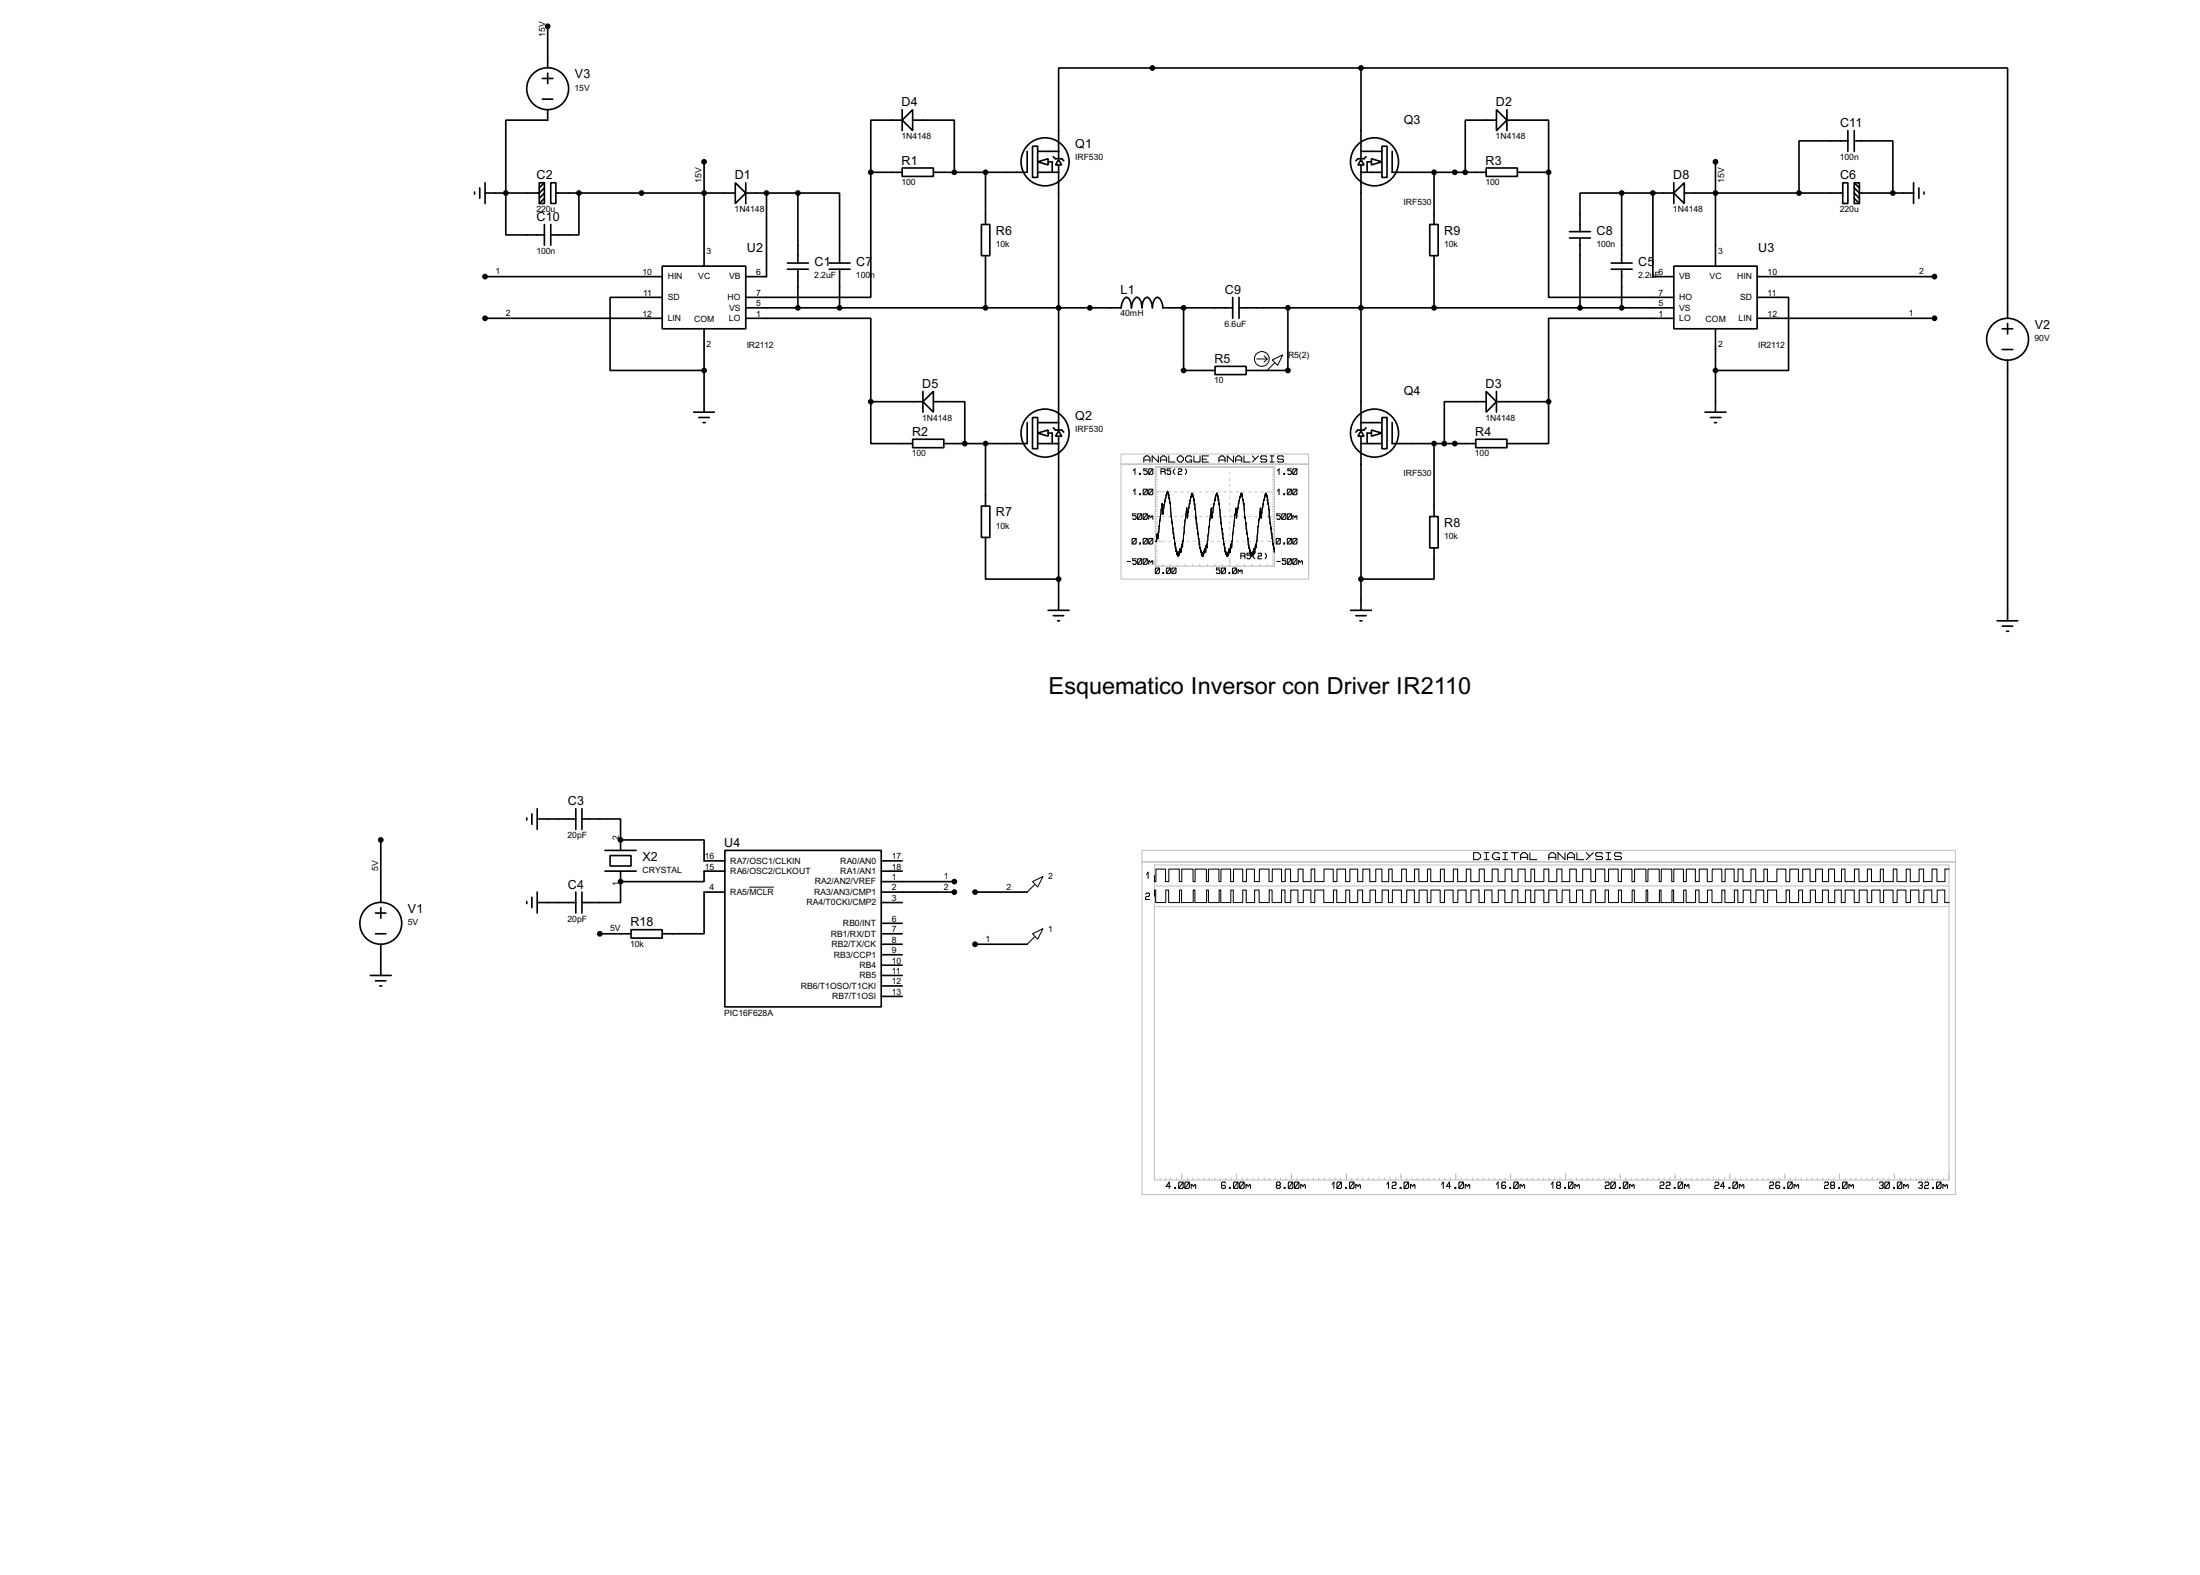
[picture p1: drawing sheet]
<svg xmlns="http://www.w3.org/2000/svg" width="536mm" height="383mm" viewBox="0 0 536 383" stroke-linecap="round" stroke-linejoin="round" font-family="sans-serif">
<g fill="none" stroke="#000" stroke-width=".4">
<path d="M132.1 19.1h2.6M133.4 6.4v10.2M133.4 17.8v2.6M331.5 16.6h157.5v60.9M331.5 16.6h-73.6v17.7M331.5 16.6v17.7M132.1 24.2h2.6M133.4 26.7v2.6h-10.2v27.9h9.4M171.5 39.4v25.4M219.8 29.3h-7.7v12.7M219.8 26.7v5.1M222.3 26.7v5.1l-2.5-2.5z"/>
<path d="M222.3 29.3h10.2v12.7M250.2 36.9v5.1h-22.8M251.5 35.6h1.3v7.6h-1.3zM252.8 39.4l2.5-.7v1.5zM252.8 36.9h5.1M255.3 39.4h1v2.6M256.6 38.2l.5 .5h1.5l.5 .5M257.9 38.9l.7 1.3h-1.5zM257.9 34.6v4.1M331.5 38.9l.8 1.3h-1.5zM331.5 34.6v4.1M331.5 36.9h5.1"/>
<path d="M332.8 38.2l-.5 .5h-1.5l-.5 .5M334.1 38.7l2.5 .7-2.5 .8zM334.1 39.4h-1.1v2.6M336.6 35.6h1.3v7.6h-1.3zM339.1 36.9v5.1h22.9M364.5 26.7l2.6 2.6-2.6 2.5zM364.5 29.3h-7.6v12.7M367.1 29.3h10.1v12.7M367.1 26.7v5.1M417.9 39.4v25.4M450.1 34.3h-11.9v12.7M450.1 31.8v5.1"/>
<path d="M451.7 34.3h9.4v12.7M451.7 31.8v5.1M115.6 46.8v.5M116.9 45.8v2.5M118.2 44.5v5.1M131.4 44.5h1.2v5.1h-1.2zM132.6 45.8l-1.2 1.2h-13.2M132.6 48.3l-1.2 1.3M132.6 47l-1.2 1.3M132.6 44.5l-1.2 1.3M132.6 54.7v5M134.2 44.5h1.2v5.1h-1.2z"/>
<path d="M134.2 54.7v5M135.4 47h43.7M141 47v10.2h-6.8M179.1 44.5l2.6 2.5-2.6 2.6zM181.7 47h12.7M181.7 44.5v5.1M186.7 47v20.4h-5M194.4 47h10.1v17.1M194.4 47v17.1M212.1 42v30.4h-30.4M212.1 42h7.7M219.8 40.9h7.6v2.1h-7.6z"/>
<path d="M239.1 54.7h2v7.6h-2zM240.1 42v12.7M252.8 42h5.1M257.9 40.2v60.2M331.5 42h5.1M331.5 40.2v60.2M348.3 54.7h2v7.6h-2zM349.3 42v12.7M362 40.9h7.6v2.1h-7.6zM369.6 42h7.6M377.2 42v30.4h30.5M382.3 58h5.1"/>
<path d="M382.3 56.4h5.1M384.9 58v17M395 47h-10.1v9.4M395 47h12.7M395 47v17.1M402.6 47v20.4h5.1M407.7 47l2.6-2.5v5.1zM407.7 44.5v5.1M410.3 47h38.6M448.9 44.5h1.2v5.1h-1.2zM451.7 44.5h1.2v5.1h-1.2zM451.7 45.8l1.2 1.2h13.2"/>
<path d="M451.7 48.3l1.2 1.3M451.7 47l1.2 1.3M451.7 44.5l1.2 1.3M466.1 44.5v5.1M467.4 45.8v2.5M468.7 46.8v.5M118.2 67.4h43.1M118.2 77.5h43.1M161.3 64.8h20.4v15.3h-20.4zM161.3 72.4h-12.7v17.8h22.9M181.7 77.5h30.4v20.3M181.7 75h91.4l.2-1.3a1.82 1.82 0 0 1 1.1-1.3 2.35 2.35 0 0 1 1.2 2.6l.2-1.3a1.88 1.88 0 0 1 1.1-1.3 2.35 2.35 0 0 1 1.3 2.6v-.7a2.04 2.04 0 0 1 1.3-1.9 2.75 2.75 0 0 1 1.2 2.6v-.7a2.08 2.08 0 0 1 1.3-1.9 2.67 2.67 0 0 1 1.3 2.6h17"/>
<path d="M191.8 65.6h5.1M191.8 64.1h5.1M194.4 65.6v9.4M202 65.6h5.1M202 64.1h5.1M204.5 65.6v9.4M240.1 62.3v12.7M288.3 75v15.2h7.7M300.3 72.4v5.1M301.8 75h105.9M301.8 72.4v5.1M313.7 75v15.2h-10.1"/>
<path d="M349.3 62.3v12.7M392.5 65.6h5.1M392.5 64.1h5.1M395 65.6v9.4M407.7 64.8h20.3v15.3h-20.3zM407.7 77.5h-30.5v20.3M428 72.4h7.7v17.8h-17.8M428 67.4h43.2M428 77.5h43.2M489 78.8v2.5M171.5 80.1v20.3M212.1 97.8v10.2h10.2"/>
<path d="M212.1 97.8h12.7M224.8 97.8l2.6-2.5v5.1zM224.8 95.3v5.1M227.4 97.8h7.6v10.2M296 89.2h7.6v2h-7.6zM362 95.3l2.5 2.5-2.5 2.6zM362 97.8h-10.2v10.2M364.5 97.8h12.7M364.5 95.3v5.1M377.2 97.8v10.2h-10.1M417.9 80.1v20.3M487.7 80.1h2.6"/>
<path d="M487.7 85.1h2.6M489 87.7v63.5M169 100.4h5M170.2 101.7h2.6M171.3 102.9h.5M222.3 107h7.6v2h-7.6zM240.1 108v15.2M250.2 102.9v5.1h-20.3M251.5 101.7h1.3v7.6h-1.3zM252.8 105.5l2.5-.8v1.5zM252.8 108h5.1M252.8 102.9h5.1"/>
<path d="M255.3 105.5h1v2.5M256.6 104.2l.5 .5h1.5l.5 .5M257.9 105l.7 1.2h-1.5zM257.9 100.6v4.1M257.9 106.2v42.4M331.5 105l.8 1.2h-1.5zM331.5 108h5.1M331.5 100.6v4.1M331.5 106.2v42.4M331.5 102.9h5.1M332.8 104.2l-.5 .5h-1.5l-.5 .5M334.1 104.7l2.5 .8-2.5 .7z"/>
<path d="M334.1 105.5h-1.1v2.5M336.6 101.7h1.3v7.6h-1.3zM339.1 102.9v5.1h20.4M349.3 108v17.8M359.5 107h7.6v2h-7.6zM415.3 100.4h5.1M416.6 101.7h2.6M417.6 102.9h.5M239.1 123.2h2v7.7h-2zM240.1 130.9v10.1h17.8M348.3 125.8h2v7.6h-2zM349.3 133.4v7.6h-17.8"/>
<path d="M255.3 148.6h5.1M256.6 149.9h2.5M257.6 151.2h.5M329 148.6h5.1M330.3 149.9h2.5M331.3 151.2h.5M486.5 151.2h5M487.7 152.5h2.6M488.8 153.7h.5M128.3 199.2v.5M129.6 198.2v2.5M130.9 199.4h9.4"/>
<path d="M130.9 196.9v5.1M140.3 196.9v5.1M141.8 199.4h9.4v5.1M141.8 196.9v5.1M92.8 204.5v15.3M128.3 219.5v.5M129.6 218.5v2.5M130.9 219.8h9.4M130.9 217.2v5.1M140.3 217.2v5.1M141.8 217.2v5.1M147.4 212.1h7.6"/>
<path d="M147.4 207.1h7.6M148.6 208.3h5.1v2.6h-5.1zM151.2 204.5h20.3v5.1h5.1M151.2 214.7v5.1h-9.4M151.2 204.5v2.6M151.2 212.1v2.6M176.6 207.1h38.1v38.1h-38.1zM176.6 217.2h-5.1v10.2h-10.2M176.6 212.1h-5.1v2.6h-20.3M214.7 219.8h5.1M214.7 214.7h17.8M214.7 217.2h17.8"/>
<path d="M214.7 209.6h5.1M214.7 212.1h5.1M237.5 217.2h12.7M90.2 237.5h5.1M91.5 227.4h2.5M91.5 222.3h2.5M91.5 238.8h2.5M92.8 221v2.6M92.8 229.9v7.6M146.1 227.4h7.6M153.7 226.4h7.6v2h-7.6zM214.7 229.9h5.1"/>
<path d="M214.7 227.4h5.1M214.7 237.5h5.1M214.7 224.8h5.1M214.7 232.5h5.1M214.7 235h5.1M237.5 229.9h12.7M92.5 240.1h.5M214.7 240.1h5.1M214.7 242.6h5.1"/>
<circle cx="133.4" cy="21.6" r="5.1"/>
<circle cx="254.5" cy="39.4" r="5.9"/>
<circle cx="334.8" cy="39.4" r="5.9"/>
<circle cx="489" cy="82.6" r="5.1"/>
<circle cx="254.5" cy="105.5" r="5.9"/>
<circle cx="334.8" cy="105.5" r="5.9"/>
<circle cx="92.7" cy="224.8" r="5.1"/>
</g>
<g fill="#000">
<circle cx="151.2" cy="204.5" r=".2"/>
<circle cx="151.2" cy="214.7" r=".2"/>
</g>
<g fill="none" stroke="#000" stroke-width=".24">
<path d="M306.1 87.4h2.6M307.9 86.7l.8 .7M308.7 87.4l-.8 .8M309.9 87.7l2.6-1.3-1.3 2.6zM310.4 88.4l-1.7 1.8M182.5 216h6M251.5 214.7l2.6-1.3-1.3 2.6zM252 215.4l-1.8 1.8M251.5 227.4l2.6-1.3-1.3 2.6zM252 228.1l-1.8 1.8"/>
<circle cx="307.3" cy="87.4" r="1.8"/>
</g>
<g fill="#000" stroke="#000" stroke-width=".4">
<circle cx="133.4" cy="6.4" r=".5"/>
<circle cx="280.7" cy="16.6" r=".5"/>
<circle cx="331.5" cy="16.6" r=".5"/>
<circle cx="171.5" cy="39.4" r=".5"/>
<circle cx="417.8" cy="39.4" r=".5"/>
<circle cx="123.2" cy="47" r=".5"/>
<circle cx="141" cy="47" r=".5"/>
<circle cx="156.2" cy="47" r=".5"/>
<circle cx="171.5" cy="47" r=".5"/>
<circle cx="186.7" cy="47" r=".5"/>
<circle cx="194.3" cy="47" r=".5"/>
<circle cx="212.1" cy="42" r=".5"/>
<circle cx="232.4" cy="42" r=".5"/>
<circle cx="240" cy="42" r=".5"/>
<circle cx="349.3" cy="42" r=".5"/>
<circle cx="354.3" cy="42" r=".5"/>
<circle cx="356.9" cy="42" r=".5"/>
<circle cx="377.2" cy="42" r=".5"/>
<circle cx="395" cy="47" r=".5"/>
<circle cx="402.6" cy="47" r=".5"/>
<circle cx="417.8" cy="47" r=".5"/>
<circle cx="438.2" cy="47" r=".5"/>
<circle cx="461" cy="47" r=".5"/>
<circle cx="118.1" cy="77.5" r=".5"/>
<circle cx="118.1" cy="67.4" r=".5"/>
<circle cx="194.3" cy="75" r=".5"/>
<circle cx="204.5" cy="75" r=".5"/>
<circle cx="240" cy="75" r=".5"/>
<circle cx="257.8" cy="75" r=".5"/>
<circle cx="265.4" cy="75" r=".5"/>
<circle cx="288.3" cy="75" r=".5"/>
<circle cx="313.7" cy="75" r=".5"/>
<circle cx="331.5" cy="75" r=".5"/>
<circle cx="349.3" cy="75" r=".5"/>
<circle cx="384.8" cy="75" r=".5"/>
<circle cx="395" cy="75" r=".5"/>
<circle cx="471.2" cy="67.4" r=".5"/>
<circle cx="471.2" cy="77.5" r=".5"/>
<circle cx="171.5" cy="90.2" r=".5"/>
<circle cx="212.1" cy="97.8" r=".5"/>
<circle cx="288.3" cy="90.2" r=".5"/>
<circle cx="313.7" cy="90.2" r=".5"/>
<circle cx="377.2" cy="97.8" r=".5"/>
<circle cx="417.8" cy="90.2" r=".5"/>
<circle cx="235" cy="108" r=".5"/>
<circle cx="240" cy="108" r=".5"/>
<circle cx="349.3" cy="108" r=".5"/>
<circle cx="351.8" cy="108" r=".5"/>
<circle cx="354.3" cy="108" r=".5"/>
<circle cx="257.8" cy="141" r=".5"/>
<circle cx="331.5" cy="141" r=".5"/>
<circle cx="92.7" cy="204.5" r=".5"/>
<circle cx="151.1" cy="204.5" r=".5"/>
<circle cx="151.1" cy="214.7" r=".5"/>
<circle cx="232.4" cy="217.2" r=".5"/>
<circle cx="232.4" cy="214.7" r=".5"/>
<circle cx="237.5" cy="217.2" r=".5"/>
<circle cx="146.1" cy="227.4" r=".5"/>
<circle cx="237.5" cy="229.9" r=".5"/>
</g>
<g fill="none" stroke="#c0c0c0" stroke-width=".25">
<path d="M273.1 110.6h45.7v30.4h-45.7zM273.1 113h45.7M281.4 113.7h29v24.2h-29zM281.4 119.8h1.4M281.4 119.2h.5M281.4 118.6h.5M281.4 117.9h.5M281.4 117.3h.5M281.4 116.8h.5M281.4 116.1h.5M281.4 115.5h.5M281.4 114.9h.5"/>
<path d="M281.4 114.3h.5M309.1 119.8h1.3M310 119.2h.4M310 118.6h.4M310 117.9h.4M310 117.3h.4M310 116.8h.4M310 116.1h.4M310 115.5h.4M310 114.9h.4M310 114.3h.4M281.4 137.3h.5"/>
<path d="M281.4 136.6h.5M281.4 136.1h.5M281.4 135.5h.5M281.4 134.8h.5M281.4 134.2h.5M281.4 133.7h.5M281.4 133h.5M281.4 132.4h.5M281.4 131.8h1.4M281.4 131.2h.5M281.4 130.6h.5M281.4 130h.5"/>
<path d="M281.4 129.4h.5M281.4 128.8h.5M281.4 128.2h.5M281.4 127.6h.5M281.4 127h.5M281.4 126.4h.5M281.4 125.8h1.4M281.4 125.2h.5M281.4 124.6h.5M281.4 124h.5M281.4 123.4h.5M281.4 122.8h.5"/>
<path d="M281.4 122.2h.5M281.4 121.6h.5M281.4 121h.5M281.4 120.4h.5M283.3 137.4v.5M285.1 137.4v.5M286.9 137.4v.5M288.7 137.4v.5M290.5 137.4v.5M292.3 137.4v.5M294.1 137.4v.5M296 137.4v.5"/>
<path d="M297.8 137.4v.5M299.6 136.5v1.4M301.4 137.4v.5M303.2 137.4v.5M305 137.4v.5M306.8 137.4v.5M308.6 137.4v.5M309.1 131.8h1.3M309.1 125.8h1.3M310 137.3h.4M310 136.6h.4M310 136.1h.4"/>
<path d="M310 135.5h.4M310 134.8h.4M310 134.2h.4M310 133.7h.4M310 133h.4M310 132.4h.4M310 131.2h.4M310 130.6h.4M310 130h.4M310 129.4h.4M310 128.8h.4M310 128.2h.4"/>
<path d="M310 127.6h.4M310 127h.4M310 126.4h.4M310 125.2h.4M310 124.6h.4M310 124h.4M310 123.4h.4M310 122.8h.4M310 122.2h.4M310 121.6h.4M310 121h.4M310 120.4h.4"/>
<path d="M278.2 207.1h198.1v83.8h-198.1zM278.2 209.9h198.1M281.2 210.6h193.6v76.7h-193.6zM281.5 215.7h193M281.5 220.8h193M282.6 286.8v.5M283.9 286.8v.5M285.2 286.8v.5M286.6 286.8v.5M287.9 285.8v1.5M289.3 286.8v.5M290.6 286.8v.5"/>
<path d="M291.9 286.8v.5M293.2 286.8v.5M294.6 286.8v.5M295.9 286.8v.5M297.2 286.8v.5M298.6 286.8v.5M299.9 286.8v.5M301.2 285.8v1.5M302.6 286.8v.5M303.9 286.8v.5M305.3 286.8v.5M306.6 286.8v.5"/>
<path d="M308 286.8v.5M309.3 286.8v.5M310.6 286.8v.5M311.9 286.8v.5M313.3 286.8v.5M314.6 285.8v1.5M315.9 286.8v.5M317.3 286.8v.5M318.6 286.8v.5M319.9 286.8v.5M321.3 286.8v.5M322.6 286.8v.5"/>
<path d="M324 286.8v.5M325.3 286.8v.5M326.6 286.8v.5M328 285.8v1.5M329.3 286.8v.5M330.6 286.8v.5M331.9 286.8v.5M333.3 286.8v.5M334.6 286.8v.5M335.9 286.8v.5M337.3 286.8v.5M338.6 286.8v.5"/>
<path d="M340 286.8v.5M341.3 285.8v1.5M342.7 286.8v.5M344 286.8v.5M345.3 286.8v.5M346.7 286.8v.5M348 286.8v.5M349.3 286.8v.5M350.6 286.8v.5M352 286.8v.5M353.3 286.8v.5M354.6 285.8v1.5"/>
<path d="M356 286.8v.5M357.3 286.8v.5M358.7 286.8v.5M360 286.8v.5M361.3 286.8v.5M362.7 286.8v.5M364 286.8v.5M365.3 286.8v.5M366.7 286.8v.5M368 285.8v1.5M369.3 286.8v.5M370.6 286.8v.5"/>
<path d="M372 286.8v.5M373.3 286.8v.5M374.7 286.8v.5M376 286.8v.5M377.3 286.8v.5M378.7 286.8v.5M380 286.8v.5M381.4 285.8v1.5M382.7 286.8v.5M384 286.8v.5M385.4 286.8v.5M386.7 286.8v.5"/>
<path d="M388 286.8v.5M389.3 286.8v.5M390.7 286.8v.5M392 286.8v.5M393.3 286.8v.5M394.7 285.8v1.5M396 286.8v.5M397.4 286.8v.5M398.7 286.8v.5M400.1 286.8v.5M401.4 286.8v.5M402.7 286.8v.5"/>
<path d="M404 286.8v.5M405.4 286.8v.5M406.7 286.8v.5M408 285.8v1.5M409.4 286.8v.5M410.7 286.8v.5M412 286.8v.5M413.4 286.8v.5M414.7 286.8v.5M416.1 286.8v.5M417.4 286.8v.5M418.7 286.8v.5"/>
<path d="M420.1 286.8v.5M421.4 285.8v1.5M422.7 286.8v.5M424.1 286.8v.5M425.4 286.8v.5M426.7 286.8v.5M428 286.8v.5M429.4 286.8v.5M430.7 286.8v.5M432.1 286.8v.5M433.4 286.8v.5M434.8 285.8v1.5"/>
<path d="M436.1 286.8v.5M437.4 286.8v.5M438.8 286.8v.5M440.1 286.8v.5M441.4 286.8v.5M442.7 286.8v.5M444.1 286.8v.5M445.4 286.8v.5M446.7 286.8v.5M448.1 285.8v1.5M449.4 286.8v.5M450.8 286.8v.5"/>
<path d="M452.1 286.8v.5M453.4 286.8v.5M454.8 286.8v.5M456.1 286.8v.5M457.4 286.8v.5M458.8 286.8v.5M460.1 286.8v.5M461.4 285.8v1.5M462.8 286.8v.5M464.1 286.8v.5M465.4 286.8v.5M466.8 286.8v.5"/>
<path d="M468.1 286.8v.5M469.4 286.8v.5M470.8 286.8v.5M472.1 286.8v.5M473.5 286.8v.5"/>
</g>
<g fill="none" stroke="#000" stroke-width=".25">
<path d="M276.1 119.6l.4-.5v1.4M276.1 114.6l.4-.4v1.3M277.6 115.3h.2v.2h-.2zM278.6 112.5v-1l.5-.5h.5l.5 .5v1M278.6 112h1.5M278.6 119.1h.7l.2 .2v.9l-.2 .3h-.7l-.1-.3zM279.5 114.2h-.9v.4h.7l.2 .2v.5l-.2 .2h-.5l-.2-.2M279.5 119.1l-1 1.4M280 114.2h.6l.2 .2v.9l-.2 .2h-.6l-.2-.2zM280 119.1h.6l.2 .2v.9l-.2 .3h-.6l-.2-.3zM280.8 119.1l-1 1.4M280.8 114.2l-1 1.3"/>
<path d="M282.2 111v1.5l-1.5-1.5v1.5M282.7 112.5v-1l.5-.5h.5l.5 .5v1M282.7 112h1.5M282.8 114.8h.8M283.6 114.8l.2-.2-.2-.4h-.8v1.3M283.6 114.8l.2 .3v.4M284.7 111v1.5h1.5M285.2 114.2h-.9v.4h.7l.2 .2v.5l-.2 .2h-.5l-.2-.2M286.2 114.2l-.4 .4v.5l.4 .4M287 114.4l.2-.2h.5l.2 .2-.2 .4h-.5l-.2 .3v.4h.9M287.3 111h.5l.5 .5v.5l-.5 .5h-.5l-.5-.5v-.5zM288.7 114.2l.3 .4v.5l-.3 .4"/>
<path d="M290.3 111.3l-.3-.3h-.7l-.5 .5v.5l.5 .5h1v-.5h-.5M290.8 111v1.3l.3 .2h1l.2-.2v-1.3M292.9 111.8h1M294.4 111h-1.5v1.5h1.5M296.9 112.5v-1l.5-.5h.5l.5 .5v1M296.9 112h1.5M300.5 111v1.5l-1.5-1.5v1.5M301 112.5v-1l.5-.5h.5l.5 .5v1M301 112h1.5M303 111v1.5h1.5M305.1 111l.7 .8M306.6 111l-1.5 1.5"/>
<path d="M308.6 111.3l-.3-.3h-1l-.2 .3 .2 .5h1l.3 .2v.3l-.3 .2h-1l-.2-.2M309.4 111h1M309.4 112.5h1M309.8 111v1.5M311.2 119.6l.4-.5v1.4M311.2 114.6l.4-.4v1.3M312.7 111.3l-.3-.3h-1l-.2 .3 .2 .5h1l.3 .2v.3l-.3 .2h-1l-.2-.2M312.7 115.3h.2v.2h-.2zM313.7 119.1h.7l.2 .2v.9l-.2 .3h-.7l-.1-.3zM314.6 114.2h-.9v.4h.7l.2 .2v.5l-.2 .2h-.5l-.2-.2M314.6 119.1l-1 1.4M315.1 114.2h.6l.2 .2v.9l-.2 .2h-.6l-.2-.2z"/>
<path d="M315.1 119.1h.6l.2 .2v.9l-.2 .3h-.6l-.2-.3zM315.9 119.1l-1 1.4M315.9 114.2l-1 1.3M274.6 136.7h.8M275.9 131.1h.7l.2 .2v.9l-.2 .3h-.7l-.1-.3zM276.8 136.1h-.9v.4h.7l.2 .2v.5l-.2 .2h-.5l-.2-.2M276.8 125.1h-.9v.5h.7l.2 .2v.4l-.2 .3h-.5l-.2-.3M276.8 131.1l-1 1.4M277.3 136.1h.6l.2 .2v.9l-.2 .2h-.6l-.2-.2zM277.3 125.1h.6l.2 .2v.9l-.2 .3h-.6l-.2-.3zM277.6 132.2h.2v.3h-.2zM277.6 120.2h.2v.3h-.2z"/>
<path d="M278.1 136.1l-1 1.3M278.1 125.1l-1 1.4M278.6 136.1h.7l.2 .2v.9l-.2 .2h-.7l-.1-.2zM278.6 125.1h.7l.2 .2v.9l-.2 .3h-.7l-.1-.3zM278.6 131.1h.7l.2 .2v.9l-.2 .3h-.7l-.1-.3zM279.5 136.1l-1 1.3M279.5 131.1l-1 1.4M279.5 125.1l-1 1.4M279.8 125.6v.9M279.8 136.5v.9M279.8 136.7l.2-.2 .3 .5 .3-.5 .2 .2v.7M279.8 125.8l.2-.2 .3 .4 .3-.4 .2 .2v.7"/>
<path d="M280 131.1h.6l.2 .2v.9l-.2 .3h-.6l-.2-.3zM280.8 131.1l-1 1.4M281.4 131.8h.3l.2-1.8 .2 1.2 1-8.6 .2 2.7 .3-2.5v.2l.8-3.4 .1 .7 .1-.5v1l.1-.5 .3 2.3 .1-.3 .2 3.7 .1-.3 .7 6.9 .1-.4 .3 2.2 .1-.6v1.2l.1-.7 .1 1.1 .1-.8 .1 .9 .1-1 .1 .8v-1l.1-.1 .1 .6 .2-1.3 .1 1.1 .2-2.2 .1 1 1.1-9.8 .2 2.6 .2-2.6 .1 .2 .3-2.1v.3l.5-2v.6v.1l.1-.6 .1 1 .1-.5 .2 2.3 .1-.4 .4 5.1 .1-.3 .8 6.4v-.5l.4 1.9v-.7l.1 1 .1-.7 .1 .9 .1-1 .1 .8v-1.2l.1 .6 .1-1.2 .1 .6 .1-.7 .1 1.1 .2-2.2 .1 1.1 .1-.2 1-9.6 .1 2.5 .3-2.6 .1 .2 .4-2.8 .1 .2 .3-1.2 .2 1.1 .1-.5 .1 1.3 .1-.4 .5 6.1 .1-.3 .8 6.3 .1-.4v1.3l.1-.6 .1 1.2 .1-.7 .3 1.2v-1l.2 .8v-1.2l.1 .6 .1-1.2 .1 .6 .1-.7 .1 1.1 .2-2.2 .1 1 1.1-9.7 .1 2.5 .5-3.6v.2l.6-2.8 .1 .7 .1-.6 .2 1.8 .1-.4 .1 1.4 .1-.4 .2 3.7 .1-.3 .6 5.4 .1-.2 .1 1.6 .1-.4 .4 2.8 .1-.7 .1 1 .1-.6v.8l.1-1 .1 .8 .1-1.2 .1 .6 .2-1.3 .2 1.1 .2-2.2 .1 1.1 1-9.8 .2 2.5 .3-2.6v.2l.3-2.1 .1 .3 .4-2 .1 .7 .1-.6v.2l.1 .8 .1-.5 .2 2.3 .1-.4 .2 3.6v.1l.1-.3 .1 1.7 .1-.3 .2 2.8 .1-.3 .6 4.7M281.6 138.3h.6l.2 .2v.9l-.2 .3h-.6l-.2-.3zM282.4 138.3l-1 1.4M283.3 139.4h.2v.3h-.2zM284.3 138.3h.6l.2 .2v.9l-.2 .3h-.6l-.2-.3zM285.1 138.3l-1 1.4M285.6 138.3h.7l.2 .2v.9l-.2 .3h-.7l-.1-.3zM286.5 138.3l-1 1.4M297.2 138.3h-.9v.5h.7l.2 .2v.4l-.2 .3h-.5l-.2-.3M297.7 138.3h.6l.2 .2v.9l-.2 .3h-.6l-.2-.3z"/>
<path d="M298.5 138.3l-1 1.4M299.4 139.4h.2v.3h-.2zM300.4 138.3h.6l.2 .2v.9l-.2 .3h-.6l-.2-.3zM301.2 138.3l-1 1.4M301.6 138.8v.9M301.6 139l.1-.2 .4 .4 .3-.4 .2 .2v.7M302.3 135.4h.8M303.1 135.4l.2-.2-.2-.5h-.8v1.4M303.1 135.4l.2 .2v.5M304.6 134.7h-.8v.5h.6l.2 .2v.4l-.2 .3h-.5l-.1-.3M305.7 134.7l-.4 .5v.4l.4 .5M306.5 134.9l.1-.2h.5l.2 .2-.2 .5h-.5l-.1 .2v.5h.8"/>
<path d="M308.2 134.7l.3 .5v.4l-.3 .5M311 131.1h.7l.2 .2v.9l-.2 .3h-.7l-.1-.3zM311 136.7h.9M311.9 125.1h-.9v.5h.7l.2 .2v.4l-.2 .3h-.5l-.2-.3M311.9 131.1l-1 1.4M312.4 125.1h.6l.2 .2v.9l-.2 .3h-.6l-.2-.3zM312.7 132.2h.2v.3h-.2zM312.7 120.2h.2v.3h-.2zM313.2 136.1h-.8v.4h.6l.2 .2v.5l-.2 .2h-.5l-.1-.2M313.2 125.1l-1 1.4M313.7 136.1h.7l.2 .2v.9l-.2 .2h-.7l-.1-.2zM313.7 131.1h.7l.2 .2v.9l-.2 .3h-.7l-.1-.3z"/>
<path d="M313.7 125.1h.7l.2 .2v.9l-.2 .3h-.7l-.1-.3zM314.6 136.1l-1 1.3M314.6 131.1l-1 1.4M314.6 125.1l-1 1.4M314.9 125.6v.9M314.9 125.8l.2-.2 .3 .4 .3-.4 .2 .2v.7M315.1 131.1h.6l.2 .2v.9l-.2 .3h-.6l-.2-.3zM315.1 136.1h.6l.2 .2v.9l-.2 .2h-.6l-.2-.2zM315.9 136.1l-1 1.3M315.9 131.1l-1 1.4M316.3 136.5v.9M316.3 136.7l.1-.2 .4 .5 .3-.5 .2 .2v.7"/>
<path d="M279.1 217.7l.2-.2h.5l.2 .2-.2 .6h-.5l-.2 .2v.5h.9M279.3 212.9l.4-.5v1.5M281.2 218.2v-1.5h.3v3.1h2.5v-3.1h.7v3.1h2.6v-3.1h.5v3.1h2.9v-3.1h.4v3.1h2.8v-3.1h.5v3.1h2.6v-3.1h.4v3.1h2.4v-3.1h.6v3.1h2.3v-3.1h.9v3.1h2v-3.1h1.1v3.1h2.5v-3.1h.7v3.1h2.3v-3.1h.8v3.1h1.4v-3.1h1.8v3.1h1.3v-3.1h1.8v3.1h1v-3.1h2.2v3.1h2.3v-3.1h.8v3.1h2.2v-3.1h1v3.1h1.9v-3.1h1.2v3.1h1.8v-3.1h1.4v3.1h1.6v-3.1h1.5v3.1h1v-3.1h2.2v3.1h1.3v-3.1h1.8v3.1h1.2v-3.1h2v3.1h.9v-3.1h2.2v3.1h1.1v-3.1h2.1v3.1h1.1v-3.1h2v3.1h1.2v-3.1h2v3.1h1.3v-3.1h1.8v3.1h1.6v-3.1h1.6v3.1h1.7v-3.1h1.4v3.1h1.9v-3.1h1.3v3.1h1v-3.1h2.2v3.1h1.2v-3.1h1.9v3.1h1.3v-3.1h1.9v3.1h1.6v-3.1h1.5v3.1h2v-3.1h1.2v3.1h2.3v-3.1h.8v3.1h2.4v-3.1h.8v3.1h2.6v-3.1h.5v3.1h2.9v-3.1h.4v3.1h2.8v-3.1h.4v3.1h2.7v-3.1h.4v3.1h2.4v-3.1h.6v3.1h2.3v-3.1h.9v3.1h2v-3.1h1.1v3.1h2.4v-3.1h.8v3.1h2.3v-3.1h.8v3.1h1.3v-3.1h1.9v3.1h1.2v-3.1h1.9v3.1h1v-3.1h2.2v3.1h2.3v-3.1h.8v3.1h2.2v-3.1h1v3.1h1.9v-3.1h1.2v3.1h1.7v-3.1h1.5v3.1h1.5v-3.1h1.6v3.1h1v-3.1h2.2v3.1h1.2v-3.1h1.9v3.1h1.1v-3.1h2.1v3.1h.8v-3.1h2.3v3.1h1v-3.1h2.2v3.1h1.1v-3.1h2v3.1h1.2v-3.1h2v3.1h1.3v-3.1h1.8v3.1h1.1M359 207.6h1.1l.6 .6v.6l-.6 .5h-1.1zM361.5 207.6h1.2M361.5 209.3h1.2M362.1 207.6v1.7M365.2 207.9l-.3-.3h-.8l-.6 .6v.6l.6 .5h1.1v-.5h-.6M366.1 207.6h1.1M366.1 209.3h1.1M366.6 207.6v1.7M368.1 207.6h1.7"/>
<path d="M368.9 207.6v1.7M370.4 209.3v-1.1l.6-.6h.5l.6 .6v1.1M370.4 208.8h1.7M372.7 207.6v1.7h1.7M377.3 209.3v-1.1l.5-.6h.6l.6 .6v1.1M377.3 208.8h1.7M381.2 207.6v1.7l-1.7-1.7v1.7M381.8 209.3v-1.1l.6-.6h.5l.6 .6v1.1M381.8 208.8h1.7M384.1 207.6v1.7h1.7M386.4 207.6l.8 .9M388.1 207.6l-1.7 1.7"/>
<path d="M390.4 207.9l-.3-.3h-1.2l-.2 .3 .2 .6h1.2l.3 .3v.3l-.3 .2h-1.2l-.2-.2M391.2 207.6h1.2M391.2 209.3h1.2M391.8 207.6v1.7M395 207.9l-.3-.3h-1.2l-.2 .3 .2 .6h1.2l.3 .3v.3l-.3 .2h-1.2l-.2-.2M474.8 211.6h-1v3.1h-2v-3.1h-1.2v3.1h-2v-3.1h-1.1v3.1h-2.2v-3.1h-1v3.1h-2.2v-3.1h-.9v3.1h-2.4v-3.1h-.8v3.1h-2.1v-3.1h-1v3.1h-2.1v-3.1h-1.1v3.1h-2.3v-3.1h-.8v3.1h-1.7v-3.1h-1.5v3.1h-1.5v-3.1h-1.6v3.1h-1.4v-3.1h-1.8v3.1h-1v-3.1h-2.1v3.1h-1v-3.1h-2.2v3.1h-2.3v-3.1h-.8v3.1h-2v-3.1h-1.2v3.1h-1.9v-3.1h-1.2v3.1h-1v-3.1h-2.2v3.1h-.8v-3.1h-2.3v3.1h-1.2v-3.1h-2v3.1h-.9v-3.1h-2.2v3.1h-.7v-3.1h-2.4v3.1h-.5v-3.1h-2.5v3.1h-.5v-3.1h-2.8v3.1h-.5v-3.1h-2.7v3.1h-.7v-3.1h-2.5v3.1h-.8v-3.1h-2.4v3.1h-.9v-3.1h-2.2v3.1h-1.2v-3.1h-2v3.1h-1.5v-3.1h-1.6v3.1h-1.9v-3.1h-1.3v3.1h-1.9v-3.1h-1.2v3.1h-2.3v-3.1h-.9v3.1h-1.4v-3.1h-1.7v3.1h-1.5v-3.1h-1.7v3.1h-1.7v-3.1h-1.4v3.1h-1.9v-3.1h-1.3v3.1h-2v-3.1h-1.1v3.1h-2.1v-3.1h-1.1v3.1h-2.2v-3.1h-.9v3.1h-2.4v-3.1h-.8v3.1h-2.1v-3.1h-1v3.1h-2v-3.1h-1.2v3.1h-2.3v-3.1h-.8v3.1h-1.7v-3.1h-1.5v3.1h-1.4v-3.1h-1.7v3.1h-1.3v-3.1h-1.9v3.1h-1v-3.1h-2.1v3.1h-.9v-3.1h-2.3v3.1h-2.2v-3.1h-.9v3.1h-2v-3.1h-1.2v3.1h-1.8v-3.1h-1.3v3.1h-.9v-3.1h-2.3v3.1h-.8v-3.1h-2.3v3.1h-1.2v-3.1h-2v3.1h-.9v-3.1h-2.2v3.1h-.7v-3.1h-2.4v3.1h-.5v-3.1h-2.5v3.1h-.5v-3.1h-2.8v3.1h-.5v-3.1h-2.7v3.1h-.6v-3.1h-2.6v3.1h-.8v-3.1h-2.3v3.1h-.4v-1.5M285.2 288.9h-1.1l.7-1.1v1.6M286.1 289.1h.2v.3h-.2zM287.3 287.8h.7l.2 .3v1l-.2 .3h-.7l-.2-.3zM288.2 287.8l-1.1 1.6M288.8 287.8h.7l.2 .3v1l-.2 .3h-.7l-.2-.3zM289.7 287.8l-1.1 1.6"/>
<path d="M290.2 288.4v1M290.2 288.6l.1-.2 .4 .5 .4-.5 .2 .2v.8M298.5 288.1l-.2-.3h-.5l-.2 .3v1l.2 .3h.5l.2-.3-.2-.5h-.7M299.5 289.1h.2v.3h-.2zM300.6 287.8h.8l.2 .3v1l-.2 .3h-.8l-.1-.3zM301.6 287.8l-1.1 1.6M302.1 287.8h.8l.2 .3v1l-.2 .3h-.8l-.1-.3zM303.1 287.8l-1.1 1.6M303.5 288.4v1M303.5 288.6l.2-.2 .4 .5 .3-.5 .2 .2v.8M311.1 288.6l-.2 .3 .2 .5h.6l.2-.3-.2-.5M311.1 288.6l-.2-.2 .2-.6h.6l.2 .3-.2 .5"/>
<path d="M311.1 288.6h.6M312.8 289.1h.2v.3h-.2zM314 287.8h.7l.2 .3v1l-.2 .3h-.7l-.2-.3zM314.9 287.8l-1.1 1.6M315.5 287.8h.7l.2 .3v1l-.2 .3h-.7l-.2-.3zM316.4 287.8l-1.1 1.6M316.9 288.4v1M316.9 288.6l.1-.2 .4 .5 .4-.5 .2 .2v.8M324.5 288.4l.4-.6v1.6M325.8 287.8h.8l.2 .3v1l-.2 .3h-.8l-.1-.3zM326.8 287.8l-1.1 1.6M327.8 289.1h.2v.3h-.2z"/>
<path d="M328.9 287.8h.7l.2 .3v1l-.2 .3h-.7l-.2-.3zM329.8 287.8l-1.1 1.6M330.3 288.4v1M330.3 288.6l.1-.2 .4 .5 .4-.5 .2 .2v.8M337.8 288.4l.4-.6v1.6M339.1 288.1l.2-.3h.6l.2 .3-.2 .5h-.6l-.2 .3v.5h1M341.1 289.1h.2v.3h-.2zM342.2 287.8h.7l.2 .3v1l-.2 .3h-.7l-.2-.3zM343.1 287.8l-1.1 1.6M343.6 288.4v1M343.6 288.6l.1-.2 .4 .5 .4-.5 .2 .2v.8M351.2 288.4l.4-.6v1.6"/>
<path d="M353.4 288.9h-1.1l.8-1.1v1.6M354.4 289.1h.2v.3h-.2zM355.5 287.8h.8l.2 .3v1l-.2 .3h-.8l-.1-.3zM356.5 287.8l-1.1 1.6M356.9 288.4v1M356.9 288.6l.2-.2 .4 .5 .3-.5 .2 .2v.8M364.5 288.4l.4-.6v1.6M366.8 288.1l-.2-.3h-.6l-.2 .3v1l.2 .3h.6l.2-.3-.2-.5h-.8M367.8 289.1h.2v.3h-.2zM368.9 287.8h.7l.2 .3v1l-.2 .3h-.7l-.2-.3zM369.8 287.8l-1.1 1.6M370.3 288.4v1"/>
<path d="M370.3 288.6l.1-.2 .4 .5 .4-.5 .2 .2v.8M377.9 288.4l.4-.6v1.6M379.4 288.6l-.2 .3 .2 .5h.5l.2-.3-.2-.5M379.4 288.6l-.2-.2 .2-.6h.5l.2 .3-.2 .5M379.4 288.6h.5M381.1 289.1h.2v.3h-.2zM382.2 287.8h.8l.2 .3v1l-.2 .3h-.8l-.1-.3zM383.2 287.8l-1.1 1.6M383.6 288.4v1M383.6 288.6l.2-.2 .4 .5 .3-.5 .2 .2v.8M391 288.1l.2-.3h.6l.2 .3-.2 .5h-.6l-.2 .3v.5h1M392.5 287.8h.8l.2 .3v1l-.2 .3h-.8l-.1-.3z"/>
<path d="M393.5 287.8l-1.1 1.6M394.5 289.1h.2v.3h-.2zM395.6 287.8h.7l.2 .3v1l-.2 .3h-.7l-.2-.3zM396.5 287.8l-1.1 1.6M397 288.4v1M397 288.6l.1-.2 .4 .5 .4-.5 .2 .2v.8M404.4 288.1l.2-.3h.5l.2 .3-.2 .5h-.5l-.2 .3v.5h.9M405.9 288.1l.2-.3h.5l.2 .3-.2 .5h-.5l-.2 .3v.5h.9M407.8 289.1h.2v.3h-.2zM408.9 287.8h.8l.2 .3v1l-.2 .3h-.8l-.1-.3zM409.9 287.8l-1.1 1.6M410.3 288.4v1"/>
<path d="M410.3 288.6l.2-.2 .4 .5 .3-.5 .2 .2v.8M417.7 288.1l.2-.3h.6l.2 .3-.2 .5h-.6l-.2 .3v.5h1M420.2 288.9h-1.1l.7-1.1v1.6M421.2 289.1h.2v.3h-.2zM422.3 287.8h.7l.2 .3v1l-.2 .3h-.7l-.2-.3zM423.2 287.8l-1.1 1.6M423.7 288.4v1M423.7 288.6l.1-.2 .4 .5 .4-.5 .2 .2v.8M431.1 288.1l.2-.3h.5l.2 .3-.2 .5h-.5l-.2 .3v.5h.9M433.5 288.1l-.2-.3h-.5l-.2 .3v1l.2 .3h.5l.2-.3-.2-.5h-.7M434.5 289.1h.2v.3h-.2zM435.6 287.8h.8l.2 .3v1l-.2 .3h-.8l-.1-.3z"/>
<path d="M436.6 287.8l-1.1 1.6M437 288.4v1M437 288.6l.2-.2 .4 .5 .3-.5 .2 .2v.8M444.4 288.1l.2-.3h.6l.2 .3-.2 .5h-.6l-.2 .3v.5h1M446.1 288.6l-.2 .3 .2 .5h.6l.2-.3-.2-.5M446.1 288.6l-.2-.2 .2-.6h.6l.2 .3-.2 .5M446.1 288.6h.6M447.9 289.1h.2v.3h-.2zM449 287.8h.7l.2 .3v1l-.2 .3h-.7l-.2-.3zM449.9 287.8l-1.1 1.6M450.4 288.4v1M450.4 288.6l.1-.2 .4 .5 .4-.5 .2 .2v.8"/>
<path d="M457.8 288.1l.2-.3h.5l.2 .3-.2 .5M458.2 288.6h.3M458.5 288.6l.2 .3-.2 .5h-.5l-.2-.3M459.3 287.8h.7l.2 .3v1l-.2 .3h-.7l-.2-.3zM460.2 287.8l-1.1 1.6M461.2 289.1h.2v.3h-.2zM462.3 287.8h.8l.2 .3v1l-.2 .3h-.8l-.1-.3zM463.3 287.8l-1.1 1.6M463.7 288.4v1M463.7 288.6l.2-.2 .4 .5 .3-.5 .2 .2v.8M467.3 288.1l.2-.3h.6l.2 .3-.2 .5M467.7 288.6h.4"/>
<path d="M468.1 288.6l.2 .3-.2 .5h-.6l-.2-.3M468.8 288.1l.2-.3h.6l.2 .3-.2 .5h-.6l-.2 .3v.5h1M470.8 289.1h.2v.3h-.2zM471.9 287.8h.7l.2 .3v1l-.2 .3h-.7l-.2-.3zM472.8 287.8l-1.1 1.6M473.3 288.4v1M473.3 288.6l.1-.2 .4 .5 .4-.5 .2 .2v.8"/>
</g>
<g fill="none" stroke="#fff" stroke-width=".24">
<path d="M281.7 119.8h28.5M299.6 113.5v24.4M281.7 131.8h28.5M281.7 125.8h28.5M287.9 286.3v1M301.2 286.3v1M314.6 286.3v1M328 286.3v1M341.3 286.3v1M354.6 286.3v1M368 286.3v1M381.4 286.3v1"/>
<path d="M394.7 286.3v1M408 286.3v1M421.4 286.3v1M434.8 286.3v1M448.1 286.3v1M461.4 286.3v1"/>
</g>
<g fill="none" stroke="#c0c0c0" stroke-width=".24" stroke-dasharray=".5 1">
<path d="M281.7 119.8h28.5M299.6 113.5v24.4M281.7 131.8h28.5M281.7 125.8h28.5M287.9 286.3v1M301.2 286.3v1M314.6 286.3v1M328 286.3v1M341.3 286.3v1M354.6 286.3v1M368 286.3v1M381.4 286.3v1"/>
<path d="M394.7 286.3v1M408 286.3v1M421.4 286.3v1M434.8 286.3v1M448.1 286.3v1M461.4 286.3v1"/>
</g>
<text font-size="6.4" x="255.4" y="169">Esquematico Inversor con Driver IR2110</text>
<g font-size="3.4">
<text x="140" y="19.1">V3</text>
<text x="219.6" y="25.9">D4</text>
<text x="364.4" y="25.9">D2</text>
<text x="341.9" y="30.2">Q3</text>
<text x="448.2" y="31">C11</text>
<text x="219.6" y="40.1">R1</text>
<text x="261.9" y="36.1">Q1</text>
<text x="361.9" y="40.1">R3</text>
<text x="130.7" y="43.7">C2</text>
<text x="179" y="43.7">D1</text>
<text x="407.6" y="43.7">D8</text>
<text x="448.2" y="43.7">C6</text>
<text x="130.7" y="53.9">C10</text>
<text x="242.6" y="57.2">R6</text>
<text x="351.8" y="57.2">R9</text>
<text x="388.9" y="57.2">C8</text>
<text x="181.9" y="61.4">U2</text>
<text x="198.4" y="64.8">C1</text>
<text x="208.6" y="64.8">C7</text>
<text x="399.1" y="64.8">C5</text>
<text x="428.3" y="61.4">U3</text>
<text x="273" y="71.6">L1</text>
<text x="298.4" y="71.6">C9</text>
<text x="495.6" y="80.1">V2</text>
<text x="295.8" y="88.4">R5</text>
<text x="224.7" y="94.5">D5</text>
<text x="361.9" y="94.5">D3</text>
<text x="341.9" y="96.3">Q4</text>
<text x="222.2" y="106.2">R2</text>
<text x="261.9" y="102.2">Q2</text>
<text x="359.3" y="106.2">R4</text>
<text x="242.6" y="125.7">R7</text>
<text x="351.8" y="128.3">R8</text>
<text x="138.3" y="196.1">C3</text>
<text x="156.5" y="209.6">X2</text>
<text x="176.4" y="206.3">U4</text>
<text x="138.3" y="216.4">C4</text>
<text x="99.4" y="222.3">V1</text>
<text x="153.6" y="225.6">R18</text>
</g>
<g font-size="2.4">
<text x="132.8" y="8.9" transform="rotate(-90 132.8 8.9)">15V</text>
<text x="140" y="22">15V</text>
<text x="219.6" y="33.9">1N4148</text>
<text x="364.3" y="33.9">1N4148</text>
<text x="261.9" y="39.1">IRF530</text>
<text x="448.2" y="38.9">100n</text>
<text x="170.9" y="44.5" transform="rotate(-90 170.9 44.5)">15V</text>
<text x="219.6" y="45.1">100</text>
<text x="361.8" y="45.1">100</text>
<text x="420" y="44.5" transform="rotate(-90 420 44.5)">15V</text>
<text x="130.7" y="51.6">220u</text>
<text x="178.9" y="51.6">1N4148</text>
<text x="341.9" y="49.9">IRF530</text>
<text x="407.5" y="51.6">1N4148</text>
<text x="448.2" y="51.6">220u</text>
<text x="130.7" y="61.8">100n</text>
<text x="172.1" y="61.9">3</text>
<text x="242.6" y="60.2">10k</text>
<text x="351.8" y="60.2">10k</text>
<text x="388.9" y="60.2">100n</text>
<text x="418.5" y="61.9">3</text>
<text x="120.7" y="66.7">1</text>
<text x="156.5" y="67">10</text>
<text x="156.7" y="72">11</text>
<text x="162.6" y="68.1">HIN</text>
<text x="170.1" y="68">VC</text>
<text x="177.6" y="68.1">VB</text>
<text x="184.2" y="67">6</text>
<text x="184.2" y="72">7</text>
<text x="198.4" y="67.7">2.2uF</text>
<text x="208.5" y="67.7">100n</text>
<text x="399" y="67.7">2.2uF</text>
<text x="404" y="67">6</text>
<text x="404" y="72">7</text>
<text x="409" y="68.1">VB</text>
<text x="416.4" y="68">VC</text>
<text x="423.1" y="68.1">HIN</text>
<text x="430.6" y="67">10</text>
<text x="430.6" y="72">11</text>
<text x="467.5" y="66.7">2</text>
<text x="123.2" y="76.9">2</text>
<text x="156.5" y="77.1">12</text>
<text x="162.6" y="73.1">SD</text>
<text x="177.2" y="73.1">HO</text>
<text x="177.6" y="75.6">VS</text>
<text x="184.2" y="74.6">5</text>
<text x="184.2" y="77.1">1</text>
<text x="272.9" y="77">40mH</text>
<text x="404" y="74.6">5</text>
<text x="404" y="77.1">1</text>
<text x="409" y="73.1">HO</text>
<text x="409" y="75.6">VS</text>
<text x="423.8" y="73.1">SD</text>
<text x="430.6" y="77.1">12</text>
<text x="465" y="76.9">1</text>
<text x="162.6" y="78.2">LIN</text>
<text x="169.1" y="78.3">COM</text>
<text x="177.5" y="78.2">LO</text>
<text x="298.3" y="79.6">6.6uF</text>
<text x="409" y="78.2">LO</text>
<text x="415.4" y="78.3">COM</text>
<text x="423.5" y="78.2">LIN</text>
<text x="495.6" y="83">90V</text>
<text x="172.1" y="84.5">2</text>
<text x="181.9" y="84.7">IR2112</text>
<text x="313.7" y="87.1">R5(2)</text>
<text x="418.5" y="84.5">2</text>
<text x="428.2" y="84.7">IR2112</text>
<text x="295.8" y="93.3">10</text>
<text x="224.6" y="102.4">1N4148</text>
<text x="261.9" y="105.1">IRF530</text>
<text x="361.8" y="102.4">1N4148</text>
<text x="222.1" y="111.1">100</text>
<text x="359.3" y="111.1">100</text>
<text x="341.9" y="116">IRF530</text>
<text x="242.6" y="128.8">10k</text>
<text x="351.8" y="131.2">10k</text>
<text x="138.3" y="204.1">20pF</text>
<text x="150.8" y="204.5" transform="rotate(-90 150.8 204.5)">2</text>
<text x="171.7" y="209.2">16</text>
<text x="217.2" y="209.2">17</text>
<text x="92.2" y="212.1" transform="rotate(-90 92.2 212.1)">5V</text>
<text x="150.8" y="215.8" transform="rotate(-90 150.8 215.8)">1</text>
<text x="156.5" y="212.6">CRYSTAL</text>
<text x="171.7" y="211.7">15</text>
<text x="177.9" y="210.3">RA7/OSC1/CLKIN</text>
<text x="177.9" y="212.8">RA6/OSC2/CLKOUT</text>
<text x="198.5" y="215.4">RA2/AN2/VREF</text>
<text x="204.7" y="210.3">RA0/AN0</text>
<text x="204.7" y="212.8">RA1/AN1</text>
<text x="217.2" y="211.7">18</text>
<text x="217.2" y="214.3">1</text>
<text x="229.9" y="214.1">1</text>
<text x="255.3" y="214.1">2</text>
<text x="172.9" y="216.8">4</text>
<text x="177.9" y="217.9">RA5/MCLR</text>
<text x="196.4" y="220.5">RA4/T0CKI/CMP2</text>
<text x="198.3" y="217.9">RA3/AN3/CMP1</text>
<text x="217.2" y="216.8">2</text>
<text x="217.2" y="219.4">3</text>
<text x="229.9" y="216.6">2</text>
<text x="245.2" y="216.6">2</text>
<text x="99.3" y="225.3">5V</text>
<text x="138.3" y="224.4">20pF</text>
<text x="148.6" y="226.8">5V</text>
<text x="205.3" y="225.5">RB0/INT</text>
<text x="217.2" y="224.4">6</text>
<text x="217.2" y="227">7</text>
<text x="255.3" y="226.8">1</text>
<text x="153.5" y="230.5">10k</text>
<text x="202.4" y="228.1">RB1/RX/DT</text>
<text x="202.5" y="230.6">RB2/TX/CK</text>
<text x="203.1" y="233.2">RB3/CCP1</text>
<text x="217.2" y="229.5">8</text>
<text x="217.2" y="232.1">9</text>
<text x="240.1" y="229.3">1</text>
<text x="209.3" y="235.7">RB4</text>
<text x="209.3" y="238.2">RB5</text>
<text x="217.2" y="234.6">10</text>
<text x="217.2" y="237.1">11</text>
<text x="217.2" y="239.7">12</text>
<text x="195" y="240.8">RB6/T1OSO/T1CKI</text>
<text x="202.7" y="243.3">RB7/T1OSI</text>
<text x="217.2" y="242.2">13</text>
<text x="176.4" y="247.3">PIC16F628A</text>
</g>
</svg>
